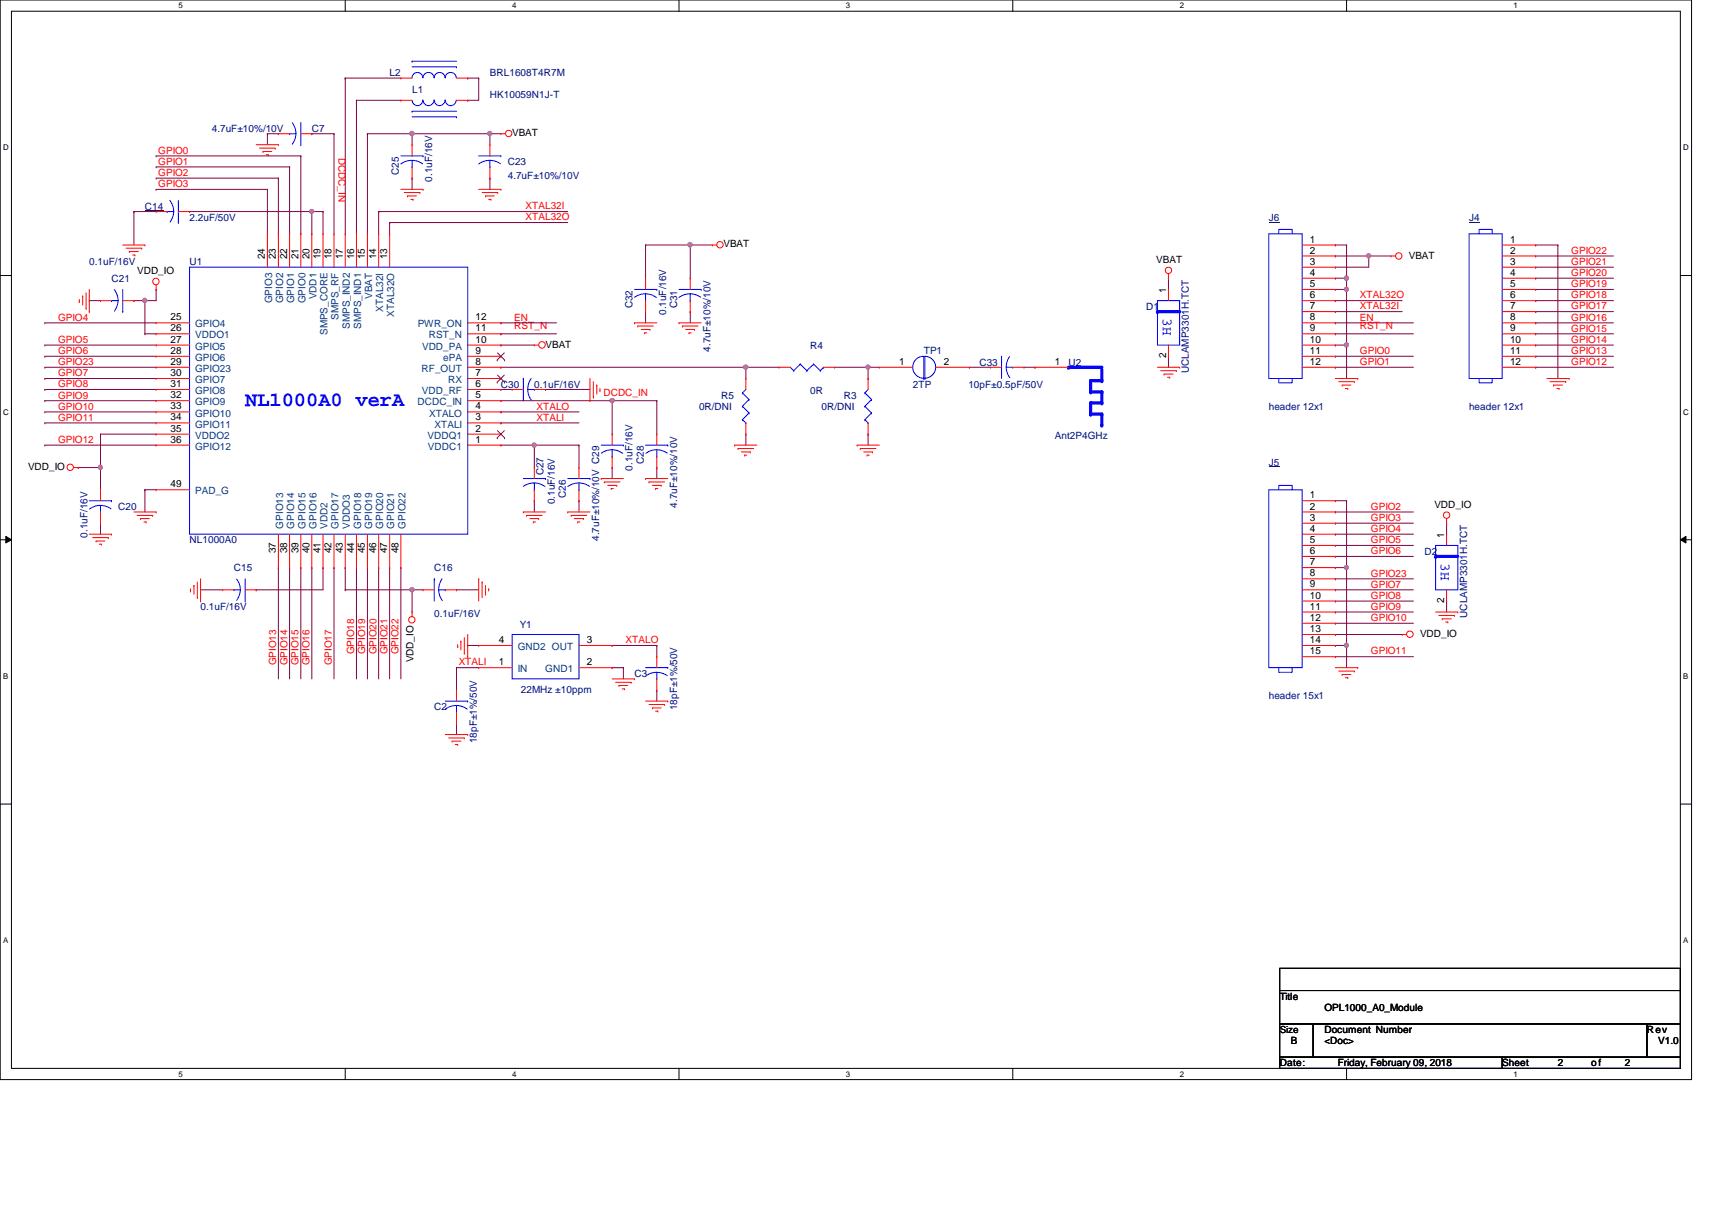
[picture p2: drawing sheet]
<svg xmlns="http://www.w3.org/2000/svg" width="297mm" height="210mm" viewBox="0 0 297 210" stroke-linecap="round" stroke-linejoin="round" font-family="sans-serif">
<path d="M0 0h293.5v187.3h-293.5zM2 1.9h289.5v183.4h-289.5z" fill="none" stroke="#000" stroke-width=".17"/>
<g fill="#fff">
<path d="M30.9 .2h.8v1.5h-.8z"/>
<path d="M30.9 185.5h.8v1.6h-.8z"/>
</g>
<path d="M59.9 0v1.9M59.9 185.3v2" fill="none" stroke="#000" stroke-width=".17"/>
<g fill="#fff">
<path d="M88.9 .2h.7v1.5h-.7z"/>
<path d="M88.9 185.5h.7v1.6h-.7z"/>
</g>
<path d="M117.8 0v1.9M117.8 185.3v2" fill="none" stroke="#000" stroke-width=".17"/>
<g fill="#fff">
<path d="M146.8 .2h.7v1.5h-.7z"/>
<path d="M146.8 185.5h.7v1.6h-.7z"/>
</g>
<path d="M175.7 0v1.9M175.7 185.3v2" fill="none" stroke="#000" stroke-width=".17"/>
<g fill="#fff">
<path d="M204.7 .2h.7v1.5h-.7z"/>
<path d="M204.7 185.5h.7v1.6h-.7z"/>
</g>
<path d="M233.6 0v1.9M233.6 185.3v2" fill="none" stroke="#000" stroke-width=".17"/>
<g fill="#fff">
<path d="M262.6 .2h.8v1.5h-.8z"/>
<path d="M262.6 185.5h.8v1.6h-.8z"/>
<path d="M.5 24.8h1v1.6h-1z"/>
<path d="M292.1 24.8h.9v1.6h-.9z"/>
<path d="M.5 70.7h1v1.5h-1z"/>
<path d="M292.1 70.7h.9v1.5h-.9z"/>
</g>
<path d="M0 47.8h2M291.5 47.8h2" fill="none" stroke="#000" stroke-width=".17"/>
<g fill="#fff">
<path d="M.5 116.5h.9v1.6h-.9z"/>
<path d="M292.1 116.5h.8v1.6h-.8z"/>
</g>
<path d="M0 93.6h2M1 93l1 .6-1 .6zM291.5 93.6l1-.6v1.2zM291.5 93.6h2" fill="none" stroke="#000" stroke-width=".17"/>
<path d="M1 93l1 .6-1 .6zM291.5 93.6l1-.6v1.2z" fill="#000"/>
<g fill="#fff">
<path d="M.5 162.4h.9v1.5h-.9z"/>
<path d="M292.1 162.4h.8v1.5h-.8z"/>
</g>
<path d="M0 139.5h2M291.5 139.5h2" fill="none" stroke="#000" stroke-width=".17"/>
<g fill="none" stroke="#800040" stroke-width=".17">
<path d="M23.2 36.7h.1M23.2 36.7h3.9M23.2 36.7v5.8M65.7 36.7h.1M65.7 36.7h32.8M67.6 38.6h.1M67.6 38.6h30.9M7.8 56h.1M7.8 59.9h.1M7.8 56h19.3M7.8 59.9h19.3M7.8 61.8h.1"/>
<path d="M7.8 63.7h.1M7.8 65.7h.1M7.8 67.6h.1M7.8 69.5h.1M7.8 71.5h.1M7.8 73.4h.1M7.8 77.2h.1M7.8 73.4h19.3M7.8 71.5h19.3M7.8 61.8h19.3M7.8 63.7h19.3M7.8 65.7h19.3"/>
<path d="M7.8 67.6h19.3M7.8 69.5h19.3M7.8 77.2h19.3M86.9 73.4h.1M86.9 71.5h.1M86.9 73.4h13.6M86.9 71.5h13.6M25.1 85h.1M25.1 85h2M25.1 85v3.8M48.3 98.5h.1M48.3 98.5v19.3"/>
<path d="M50.2 98.5h.1M50.2 98.5v19.3M52.2 98.5h.1M52.2 98.5v19.3M54.1 98.5h.1M54.1 98.5v19.3M56 98.5h.1M56 98.5v3.8h-11.6M58 98.5h.1M58 98.5v19.3M61.8 98.5h.1M61.8 98.5v19.3"/>
<path d="M63.8 98.5h.1M63.8 98.5v19.3M65.7 98.5h.1M65.7 98.5v19.3M67.6 98.5h.1M67.6 98.5v19.3M69.6 98.5h.1M69.6 98.5v19.3M34.8 102.3h.1M34.8 102.3h3.8M44.4 102.3h.1M59.9 102.3h.1"/>
<path d="M59.9 102.3h11.6M79.2 115.8h.1M79.2 115.8h3.9M79.2 115.8v3.9M81.1 112h.1M81.1 112h2M106.2 115.8h.1M106.2 112h.1M106.2 115.8h2M106.2 112h7.8M108.2 115.8h.1M108.2 115.8v2"/>
<path d="M114 119.7h.1M114 112h.1M114 112v1.9M114 119.7v1.9M79.2 125.5h.1M79.2 125.5v1.9"/>
</g>
<circle cx="71.5" cy="102.3" r=".37" fill="#f0f"/>
<circle cx="71.5" cy="102.3" r=".37" fill="none" stroke="#f0f" stroke-width=".17"/>
<path d="M32.9 36.7h.1M32.9 36.7h23.1M54.1 36.7h.1M54.1 36.7v3.9M56 36.7h.1M56 36.7v3.9M59.9 98.5h.1M59.9 98.5v3.8M79.2 102.3h.1M79.2 102.3h3.9" fill="none" stroke="#800040" stroke-width=".17"/>
<circle cx="54.1" cy="36.7" r=".37" fill="#f0f"/>
<circle cx="54.1" cy="36.7" r=".37" fill="none" stroke="#f0f" stroke-width=".17"/>
<g fill="none" stroke="#800040" stroke-width=".17">
<path d="M59.9 13.5h.1M59.9 13.5h9.7M59.9 13.5v27.1M61.8 17.4h.1M61.8 17.4h7.8M61.8 17.4v23.2M81.1 13.5h.1M81.1 17.4h.1M81.1 13.5h2M83.1 13.5h.1M83.1 13.5v3.9h-2M27.1 32.9h.1"/>
<path d="M27.1 30.9h.1M27.1 29h.1M27.1 27.1h.1M27.1 32.9h19.3M27.1 30.9h21.2M27.1 29h23.1M27.1 27.1h25.1M46.4 32.9h.1M46.4 23.2h.1M46.4 23.2v1.9M46.4 32.9v7.7M46.4 23.2h1.9"/>
<path d="M48.3 30.9h.1M48.3 30.9v9.7M50.2 29h.1M50.2 29v11.6M52.2 27.1h.1M52.2 27.1v13.5M54.1 23.2h.1M54.1 23.2h3.9M58 23.2h.1M58 23.2v17.4M63.8 23.2h.1M63.8 23.2h21.2"/>
<path d="M63.8 23.2v17.4M65.7 36.7h.1M65.7 36.7v3.9M67.6 38.6h.1M67.6 38.6v2M71.5 30.9h.1M71.5 23.2h.1M71.5 30.9v2M85 30.9h.1M85 23.2h.1M85 23.2v1.9M85 30.9v2"/>
<path d="M15.5 52.2h.1M15.5 52.2h1.9M23.2 52.2h.1M23.2 52.2h1.9M25.1 57.9h.1M25.1 52.2h.1M25.1 57.9h2M25.1 52.2v5.7M17.4 75.3h.1M17.4 75.3v5.8M17.4 75.3h9.7M17.4 90.8h.1"/>
<path d="M17.4 90.8v1.9"/>
</g>
<circle cx="85" cy="23.2" r=".38" fill="#f0f"/>
<circle cx="85" cy="23.2" r=".38" fill="none" stroke="#f0f" stroke-width=".17"/>
<circle cx="71.5" cy="23.2" r=".38" fill="#f0f"/>
<circle cx="71.5" cy="23.2" r=".38" fill="none" stroke="#f0f" stroke-width=".17"/>
<path d="M71.5 23.2h.1M71.5 23.2v1.9M85 23.2h.1M85 23.2h1.9M86.9 57.9h.1M86.9 56h.1M86.9 57.9h9.7M86.9 56h9.7M144.8 63.7h5.8M150.6 63.7h.1" fill="none" stroke="#800040" stroke-width=".17"/>
<circle cx="150.6" cy="63.7" r=".37" fill="#f0f"/>
<circle cx="150.6" cy="63.7" r=".37" fill="none" stroke="#f0f" stroke-width=".17"/>
<path d="M86.9 63.7h.1M86.9 63.7h48.3M129.4 75.3h.1M129.4 63.7h.1M129.4 63.7v2M129.4 75.3v1.9M150.6 75.3h.1M150.6 75.3v1.9" fill="none" stroke="#800040" stroke-width=".17"/>
<circle cx="129.4" cy="63.7" r=".37" fill="#f0f"/>
<circle cx="129.4" cy="63.7" r=".37" fill="none" stroke="#f0f" stroke-width=".17"/>
<path d="M86.9 77.2h.1M86.9 77.2h5.8M92.7 86.9h.1M92.7 86.9v1.9" fill="none" stroke="#800040" stroke-width=".17"/>
<circle cx="92.7" cy="77.2" r=".38" fill="#f0f"/>
<circle cx="92.7" cy="77.2" r=".38" fill="none" stroke="#f0f" stroke-width=".17"/>
<path d="M92.7 77.2h.1M92.7 77.2v3.9M92.7 77.2h7.8M100.5 77.2h.1M100.5 77.2v3.9M106.2 69.5h.1M106.2 69.5v5.8M100.5 86.9h.1M100.5 86.9v1.9M106.2 81.1h.1M106.2 81.1v1.9" fill="none" stroke="#800040" stroke-width=".17"/>
<circle cx="106.2" cy="69.5" r=".37" fill="#f0f"/>
<circle cx="106.2" cy="69.5" r=".37" fill="none" stroke="#f0f" stroke-width=".17"/>
<g fill="none" stroke="#800040" stroke-width=".17">
<path d="M112 54.1h.1M112 42.5h.1M112 42.5v5.8M112 54.1v1.9M112 42.5h11.6M119.8 42.5h.1M119.8 54.1h.1M119.8 42.5v5.8M119.8 54.1v1.9M86.9 69.5h.1M86.9 67.6h.1M86.9 69.5h27.1"/>
<path d="M86.9 67.6h2M94.7 67.6h.1M94.7 67.6h7.7M106.2 69.5h.1M114 69.5h.1M114 69.5v5.8M114 81.1h.1M114 81.1v1.9"/>
</g>
<circle cx="119.7" cy="42.5" r=".38" fill="#f0f"/>
<circle cx="119.7" cy="42.5" r=".38" fill="none" stroke="#f0f" stroke-width=".17"/>
<g fill="none" stroke="#800040" stroke-width=".17">
<path d="M86.9 59.9h.1M86.9 59.9h5.8M202.7 48.3h.1M202.7 48.3v1.9M202.7 61.8h.1M202.7 61.8v1.9M13.6 81.1h.1M13.6 81.1h3.8M251 90.8h.1M251 90.8v1.9M71.5 102.3h.1M71.5 102.3v3.9"/>
<path d="M71.5 102.3h1.9M251 104.3h.1M251 104.3v1.9"/>
</g>
<circle cx="17.4" cy="81.1" r=".38" fill="#f0f"/>
<circle cx="17.4" cy="81.1" r=".38" fill="none" stroke="#f0f" stroke-width=".17"/>
<path d="M25.1 52.2h.1M27.1 50.2h.1M27.1 50.2v2h-2M17.4 81.1h.1M17.4 81.1v3.9" fill="none" stroke="#800040" stroke-width=".17"/>
<circle cx="25.1" cy="52.1" r=".38" fill="#f0f"/>
<circle cx="25.1" cy="52.1" r=".38" fill="none" stroke="#f0f" stroke-width=".17"/>
<path d="M237.5 44.4h.1M237.5 44.4v2M231.7 90.8h.1M231.7 88.8h.1M231.7 92.7h.1M231.7 94.6h.1M231.7 96.5h.1M231.7 90.8h13.5M231.7 88.8h13.5M231.7 92.7h13.5M231.7 94.6h13.5M231.7 96.5h13.5" fill="none" stroke="#800040" stroke-width=".17"/>
<circle cx="237.5" cy="44.4" r=".37" fill="#f0f"/>
<circle cx="237.5" cy="44.4" r=".37" fill="none" stroke="#f0f" stroke-width=".17"/>
<g fill="none" stroke="#800040" stroke-width=".17">
<path d="M231.7 44.4h.1M231.7 46.4h.1M231.7 54.1h.1M231.7 52.2h.1M231.7 56h.1M231.7 57.9h.1M231.7 42.5h.1M231.7 48.3h.1M231.7 44.4h9.6M231.7 46.4h5.8M231.7 54.1h11.6M231.7 52.2h11.6"/>
<path d="M231.7 56h13.5M231.7 57.9h13.5M231.7 42.5h1.9M231.7 48.3h1.9M233.6 42.5h.1M233.6 48.3h.1M233.6 42.5v7.7M237.5 44.4h.1M231.7 61.8h.1M231.7 63.7h.1M231.7 61.8h13.5M231.7 63.7h13.5"/>
</g>
<circle cx="233.6" cy="50.2" r=".37" fill="#f0f"/>
<circle cx="233.6" cy="50.2" r=".37" fill="none" stroke="#f0f" stroke-width=".17"/>
<circle cx="233.6" cy="48.3" r=".38" fill="#f0f"/>
<circle cx="233.6" cy="48.3" r=".38" fill="none" stroke="#f0f" stroke-width=".17"/>
<path d="M231.7 50.2h.1M231.7 59.9h.1M231.7 50.2h1.9M231.7 59.9h1.9M233.6 50.2h.1M233.6 59.9h.1M233.6 50.2v15.5" fill="none" stroke="#800040" stroke-width=".17"/>
<circle cx="233.6" cy="59.8" r=".37" fill="#f0f"/>
<circle cx="233.6" cy="59.8" r=".37" fill="none" stroke="#f0f" stroke-width=".17"/>
<g fill="none" stroke="#800040" stroke-width=".17">
<path d="M266.4 59.9h.1M266.4 57.9h.1M266.4 56h.1M266.4 54.1h.1M266.4 44.4h.1M266.4 46.4h.1M266.4 48.3h.1M266.4 50.2h.1M266.4 52.2h.1M266.4 42.5h.1M266.4 59.9h13.5M266.4 57.9h13.5"/>
<path d="M266.4 56h13.5M266.4 54.1h13.5M266.4 44.4h13.5M266.4 46.4h13.5M266.4 48.3h13.5M266.4 50.2h13.5M266.4 52.2h13.5M266.4 42.5h3.9M270.3 42.5h.1M270.3 42.5v23.2M266.4 63.7h.1M266.4 61.8h.1"/>
<path d="M266.4 63.7h13.5M266.4 61.8h13.5M233.6 86.9h.1M233.6 86.9v11.6M231.7 104.3h.1M231.7 106.2h.1M231.7 108.1h.1M231.7 100.4h.1M231.7 102.3h.1M231.7 104.3h13.5M231.7 106.2h13.5M231.7 108.1h13.5"/>
<path d="M231.7 100.4h13.5M231.7 102.3h13.5"/>
</g>
<circle cx="233.6" cy="98.4" r=".37" fill="#f0f"/>
<circle cx="233.6" cy="98.4" r=".37" fill="none" stroke="#f0f" stroke-width=".17"/>
<path d="M231.7 86.9h.1M231.7 98.5h.1M231.7 86.9h1.9M231.7 98.5h1.9M233.6 98.5h.1M233.6 98.5v13.5h-1.9M231.7 112h.1" fill="none" stroke="#800040" stroke-width=".17"/>
<circle cx="233.6" cy="111.9" r=".37" fill="#f0f"/>
<circle cx="233.6" cy="111.9" r=".37" fill="none" stroke="#f0f" stroke-width=".17"/>
<g fill="none" stroke="#800040" stroke-width=".17">
<path d="M150.6 63.7h.1M150.6 65.7h.1M150.6 63.7h2M150.6 63.7v2M168.2 63.7h.1M168.2 63.7h3.7M177.7 63.7h1.9M179.6 63.7h.1M231.7 113.9h.1M231.7 110.1h.1M231.7 113.9h13.5M231.7 110.1h11.6"/>
<path d="M233.6 112h.1M233.6 112v3.8"/>
</g>
<g fill="none" stroke="#f00" stroke-width=".17">
<path d="M44.4 25.1h3.9M45 25.7h2.7M45.6 26.3h.1M45.6 26.3h1.6M46.2 26.8h.4M46.6 26.8h.1M47.7 25.7h.1M48.3 25.1h.1M69.6 32.9h3.8M70.1 33.4h2.8M70.7 34h.1M70.7 34h1.6"/>
<path d="M71.3 34.6h.4M71.7 34.6h.1M72.9 33.4h.1M73.4 32.9h.1M83.1 32.9h3.8M83.6 33.4h2.8M84.2 34h.1M84.2 34h1.6M84.8 34.6h.4M85.2 34.6h.1M86.4 33.4h.1M86.9 32.9h.1"/>
<path d="M86.9 23.2h.1M86.9 23.2h.8M13.8 52.3h.1M13.8 51.9v.4M14.3 51.4h.1M14.3 51.4v1.5M14.9 53.5h.1M14.9 50.8v2.7M15.5 54.1h.1M15.5 50.2v3.9M21.3 42.5h3.8M21.9 43.1h2.7"/>
<path d="M22.4 43.6h.1M22.4 43.6h1.6M23 44.2h.4M23.4 44.2h.1M24.6 43.1h.1M25.1 42.5h.1M27.1 50.2h.1M27.1 49.4v.8M92.7 59.9h.1M92.7 59.9h.8M110.1 56h.1M110.1 56h3.9"/>
<path d="M110.7 56.6h.1M110.7 56.6h2.7M111.2 57.1h1.6M111.8 57.7h.1M111.8 57.7h.4M112 48.3h.1M112 54.1h.1M112 48.3v1.9M112 52.2v1.9M112.8 57.1h.1M117.8 56h.1M117.8 56h3.9"/>
<path d="M118.4 56.6h.1M118.4 56.6h2.7M119 57.1h1.5M119.5 57.7h.1M119.5 57.7h.4M120.5 57.1h.1M123.6 42.5h.1M123.6 42.5h.8M202.7 48.3h.1M202.7 47.5v.8M241.3 44.4h.1M241.3 44.4h.8"/>
<path d="M102.4 69.5h.1M102.4 65.7v3.8M103 68.9h.1M103 66.2v2.7M103.5 66.8h.1M103.5 66.8v1.6M104.1 67.8h.1M104.1 67.4v.4M106.2 75.3h.1M106.2 75.3v1.9M106.2 79.2v1.9M114 75.3h.1"/>
<path d="M114 75.3v1.9M114 79.2v1.9M127.5 77.2h.1M127.5 77.2h3.8M128.1 77.8h.1M128.1 77.8h2.7M128.6 78.4h1.6M129.2 79h.1M129.2 79h.4M130.2 78.4h.1M148.7 77.2h.1M148.7 77.2h3.9"/>
<path d="M149.3 77.8h.1M149.3 77.8h2.7M149.9 78.4h1.5M150.4 79h.1M150.4 79h.4M151.4 78.4h.1M200.8 63.7h3.9M201.4 64.3h2.7M202 64.9h.1M202 64.9h1.5M202.6 65.4h.3M202.9 65.4h.1"/>
<path d="M204.1 64.3h.1M204.7 63.7h.1M231.7 65.7h3.9M232.3 66.2h2.7M232.9 66.8h.1M232.9 66.8h1.5M233.4 67.4h.4M233.8 67.4h.1M235 66.2h.1M235.6 65.7h.1M268.4 65.7h3.8M268.9 66.2h2.7"/>
<path d="M269.5 66.8h.1M269.5 66.8h1.6M270.1 67.4h.4M270.5 67.4h.1M271.6 66.2h.1M272.2 65.7h.1M12.8 81.1h.8M13.6 81.1h.1M15.5 92.7h3.8M16.1 93.3h2.7M16.7 93.9h.1M16.7 93.9h1.5"/>
<path d="M17.2 94.4h.4M17.6 94.4h.1M18.8 93.3h.1M19.3 92.7h.1M23.2 88.8h3.9M23.8 89.4h2.7M24.4 90h.1M24.4 90h1.5M25 90.6h.4M25.4 90.6h.1M26.5 89.4h.1M27.1 88.8h.1"/>
<path d="M90.8 88.8h.1M90.8 88.8h3.9M91.4 89.4h.1M91.4 89.4h2.7M91.9 90h1.6M92.5 90.6h.1M92.5 90.6h.4M93.5 90h.1M98.5 88.8h.1M98.5 88.8h3.9M99.1 89.4h.1M99.1 89.4h2.7"/>
<path d="M99.6 90h1.6M100.2 90.6h.1M100.2 90.6h.4M101.2 90h.1M104.3 83h.1M104.3 83h3.9M104.9 83.6h.1M104.9 83.6h2.7M105.4 84.2h1.6M106 84.8h.1M106 84.8h.4M106.2 81.1h.1"/>
<path d="M107 84.2h.1M112 83h.1M112 83h3.9M112.6 83.6h.1M112.6 83.6h2.7M113.2 84.2h1.5M113.7 84.8h.1M113.7 84.8h.4M114 81.1h.1M114.7 84.2h.1M251 90.8h.1M251 90v.8"/>
<path d="M33.1 102.5h.1M33.1 102.2v.3M33.7 101.6h.1M33.7 101.6v1.5M34.2 103.7h.1M34.2 101v2.7M34.8 104.3h.1M34.8 100.4v3.9M71.5 106.2h.1M71.5 106.2v.8M79.4 112.2h.1M79.4 111.8v.4"/>
<path d="M80 111.2h.1M80 111.2v1.5M80.6 113.3h.1M80.6 110.6v2.7M81.1 113.9h.1M81.1 110.1v3.8M83.1 100.4h.1M83.1 100.4v3.9M83.6 101h.1M83.6 101v2.7M84.2 103.1h.1M84.2 101.6v1.5"/>
<path d="M84.8 102.2h.1M84.8 102.2v.3M106.2 117.8h3.9M106.8 118.4h2.7M107.4 118.9h.1M107.4 118.9h1.5M107.9 119.5h.5M108.4 119.5h.1M109.5 118.4h.1M110.1 117.8h.1M114 113.9h.1M114 119.7h.1"/>
<path d="M114 113.9v1.9M114 117.8v1.9M231.7 115.8h3.9M232.3 116.4h2.7M232.9 117h.1M232.9 117h1.5M233.4 117.6h.4M233.8 117.6h.1M235 116.4h.1M235.6 115.8h.1M243.3 110.1h.1M243.3 110.1h.7"/>
<path d="M249.1 106.2h3.8M249.6 106.8h2.7M250.2 107.4h.1M250.2 107.4h1.6M250.8 107.9h.4M251.2 107.9h.1M252.3 106.8h.1M252.9 106.2h.1M77.3 127.4h3.8M77.8 128h2.8M78.4 128.6h.1M78.4 128.6h1.6"/>
<path d="M79 129.2h.4M79.4 129.2h.1M80.6 128h.1M81.1 127.4h.1M112 121.6h3.9M112.6 122.2h2.7M113.2 122.8h.1M113.2 122.8h1.5M113.7 123.4h.4M114.1 123.4h.1M115.3 122.2h.1M115.9 121.6h.1"/>
<circle cx="88.3" cy="23.2" r=".56"/>
<circle cx="27" cy="48.8" r=".56"/>
<circle cx="94" cy="59.8" r=".57"/>
<circle cx="124.9" cy="42.5" r=".56"/>
<circle cx="202.7" cy="46.9" r=".56"/>
<circle cx="242.7" cy="44.4" r=".56"/>
<circle cx="12.2" cy="81.1" r=".56"/>
<circle cx="251" cy="89.4" r=".56"/>
<circle cx="71.4" cy="107.5" r=".56"/>
<circle cx="244.6" cy="110" r=".56"/>
</g>
<path d="M222 168h69.5v3.8h-69.5zM222 171.8h69.5v5.8h-69.5zM222 177.6h5.8v5.8h-5.8zM227.8 177.6h57.9v5.8h-57.9zM285.7 177.6h5.8v5.8h-5.8zM222 183.4h38.6v1.9h-38.6zM260.6 183.4h30.9v1.9h-30.9z" fill="none" stroke="#000" stroke-width=".17"/>
<g fill="none" stroke="#00f" stroke-width=".17">
<path d="M110.1 51.6a3.2 3.2 0 0 1 3.8 0M110.1 50.2h3.9M112 52.2h.1M112 51v1.2M114 50.2h.1M200.8 52.2h3.9v7.7h-3.9zM104.3 77.2h3.9M104.3 78.6a3.1 3.1 0 0 1 3.7 .1M106.2 79.2h.1M106.2 78v1.2M108.2 77.2h.1M112 77.2h3.9"/>
<path d="M114 79.2h.1M114 78v1.2M115.8 78.6a3.1 3.1 0 0 0-3.7 .1M115.9 77.2h.1M112 115.8h3.9M114 117.8h.1M114 116.6v1.2M115.8 117.2a3.1 3.1 0 0 0-3.7 .1M115.9 115.8h.1"/>
</g>
<path d="M200.8 54.1h3.9" fill="none" stroke="#00f" stroke-width=".55"/>
<circle cx="200.8" cy="54.1" r=".28" fill="#00f"/>
<g fill="none" stroke="#f00" stroke-width=".17">
<path d="M69.6 17.4h.1M69.6 13.5h.1M69.6 17.4h1.9M69.6 13.5h1.9M79.2 17.4h1.9M79.2 13.5h1.9M81.1 17.4h.1M81.1 13.5h.1M27.1 36.7h.1M27.1 36.7h1.9M30.9 36.7h2M32.9 36.7h.1"/>
<path d="M48.3 23.2h.1M48.3 23.2h1.9M52.2 23.2h1.9M54.1 23.2h.1M71.5 25.1h.1M71.5 30.9h.1M71.5 25.1v2M71.5 29v1.9M85 25.1h.1M85 30.9h.1M85 25.1v2M85 29v1.9"/>
<path d="M17.4 52.2h.1M17.4 52.2h1.9M21.3 52.2h1.9M23.2 52.2h.1M119.8 48.3h.1M119.8 54.1h.1M119.8 48.3v1.9M119.8 52.2v1.9M202.7 50.2h.1M202.7 50.2v2M202.7 59.9v1.9M88.9 67.6h.1"/>
<path d="M88.9 67.6h1.9M92.7 67.6h2M94.7 67.6h.1M129.4 65.7h.1M129.4 75.3h.1M129.4 65.7v1.9M129.4 73.4v1.9M135.2 63.7h.1M135.2 63.7h1.9M142.9 63.7h1.9M144.8 63.7h.1M171.9 63.7h.1"/>
<path d="M171.9 63.7h1.9M175.7 63.7h2M177.7 63.7h.1M202.7 61.8h.1M92.7 81.1h.1M92.7 86.9h.1M92.7 81.1v1.9M92.7 85v1.9M100.5 81.1h.1M100.5 86.9h.1M100.5 81.1v1.9M100.5 85v1.9"/>
<path d="M38.6 102.3h.1M38.6 102.3h2M42.5 102.3h1.9M44.4 102.3h.1M73.4 102.3h.1M73.4 102.3h1.9M77.3 102.3h1.9M79.2 102.3h.1M79.2 119.7h.1M79.2 119.7v1.9M83.1 115.8h.1M83.1 112h.1"/>
<path d="M83.1 115.8h5.8M83.1 112h5.8M100.5 115.8h5.7M100.5 112h5.7M106.2 115.8h.1M106.2 112h.1M79.2 125.5h.1M79.2 123.6v1.9"/>
</g>
<g fill="none" stroke="#00f" stroke-width=".17">
<path d="M71.5 17.4a.93 .93 0 0 0 .9 .9 .93 .93 0 0 0 1-.9M71.5 19.3h.1M71.5 13.5a.93 .93 0 0 1 .9-.9 .93 .93 0 0 1 1 .9M71.5 10.6h.1M71.5 19.3h7.7M71.5 10.6h7.7M71.5 11.6h7.7M73.4 17.4a.95 .95 0 0 0 1 .9 .95 .95 0 0 0 .9-.9M73.4 13.5a.95 .95 0 0 1 1-.9 .95 .95 0 0 1 .9 .9M75.3 17.4a.93 .93 0 0 0 1 .9 .93 .93 0 0 0 .9-.9M75.3 13.5a.93 .93 0 0 1 1-.9 .93 .93 0 0 1 .9 .9M77.3 17.4a.95 .95 0 0 0 .9 .9 .95 .95 0 0 0 1-.9"/>
<path d="M77.3 13.5a.95 .95 0 0 1 .9-.9 .95 .95 0 0 1 1 .9M79.2 11.6h.1M29 36.7h.1M29 36.7h1.2M29.5 34.8a3 3 0 0 1 0 3.7M30.9 38.6h.1M30.9 34.8v3.8M50.2 23.2h.1M50.2 23.2h1.2M50.7 21.3a3 3 0 0 1 0 3.7M52.2 25.1h.1M52.2 21.3v3.8"/>
<path d="M69.6 27.1h3.8M71.5 29h.1M71.5 20.3h7.7M71.5 27.8v1.2M73.3 28.4a3.2 3.2 0 0 0-3.7 0M73.4 27.1h.1M79.2 20.3h.1M83.1 27.1h3.8M85 29h.1M85 27.8v1.2M86.8 28.4a3.2 3.2 0 0 0-3.7 0M86.9 27.1h.1"/>
<path d="M19.3 52.2h.1M19.3 52.2h1.2M19.8 50.2a3 3 0 0 1 .1 3.8M21.3 54.1h.1M21.3 50.2v3.9M117.8 50.2h3.9M119.8 52.2h.1M119.8 51v1.2M121.6 51.6a3.2 3.2 0 0 0-3.8 0M121.7 50.2h.1M90.8 65.7h.1M90.8 65.7v3.8"/>
<path d="M91.6 67.6h1.1M92.2 65.7a3.2 3.2 0 0 0 0 3.7M92.7 67.6h.1M128.8 68.2h.1M128.8 70.5h.1M128.8 72.8h.1M128.8 68.2l1.2 1.1M128.8 70.5l1.2 1.1M128.8 72.8l.6 .6M129.4 73.4h.1M129.4 67.6l-.6 .6M130 69.3h.1"/>
<path d="M130 71.6h.1M130 69.3l-1.2 1.2M130 71.6l-1.2 1.2M137.1 63.7l.6 .6M137.7 64.3h.1M138.8 63.2h.1M138.8 63.2l-1.1 1.1M138.8 63.2l1.2 1.1M140 64.3h.1M141.2 63.2h.1M141.2 63.2l-1.2 1.1M141.2 63.2l1.1 1.1"/>
<path d="M142.3 64.3h.1M142.9 63.7h.1M142.9 63.7l-.6 .6M173.8 61.8h.1M173.8 61.8v3.9M174.6 63.7h1.1M175.2 61.8a3.1 3.1 0 0 0 0 3.7M175.7 63.7h.1M90.8 84.4a3.2 3.2 0 0 1 3.8 0M90.8 83h3.9M92.7 85h.1M92.7 83.8v1.2"/>
<path d="M94.7 83h.1M98.5 83h3.9M100.5 85h.1M100.5 83.8v1.2M102.3 84.4a3.2 3.2 0 0 0-3.8 0M102.4 83h.1M40.6 102.3h.1M40.6 102.3h1.1M41.1 100.5a2.99 2.99 0 0 1 0 3.6M42.5 104.3h.1M42.5 100.4v3.9M75.3 100.4h.1"/>
<path d="M75.3 100.4v3.9M76.1 102.3h1.2M76.7 100.4a3.2 3.2 0 0 0 0 3.8M77.3 102.3h.1M88.9 110.1h11.6v7.7h-11.6zM77.3 123a3.2 3.2 0 0 1 3.8 0M77.3 121.6h3.8M79.2 123.6h.1M79.2 122.4v1.2M81.1 121.6h.1"/>
</g>
<path d="M25.1 36.6h3.3" fill="none" stroke="#000080" stroke-width=".17"/>
<path d="M191.2 64.1v1.9" fill="none" stroke="#00f" stroke-width=".55"/>
<circle cx="191.2" cy="66" r=".28" fill="#00f"/>
<path d="M189.2 66h2" fill="none" stroke="#00f" stroke-width=".55"/>
<circle cx="189.2" cy="66" r=".28" fill="#00f"/>
<path d="M189.2 66v2" fill="none" stroke="#00f" stroke-width=".55"/>
<circle cx="189.2" cy="68" r=".28" fill="#00f"/>
<path d="M189.2 68h2" fill="none" stroke="#00f" stroke-width=".55"/>
<circle cx="191.2" cy="68" r=".28" fill="#00f"/>
<path d="M191.2 68v1.9" fill="none" stroke="#00f" stroke-width=".55"/>
<circle cx="191.2" cy="69.9" r=".28" fill="#00f"/>
<path d="M189.2 69.9h2" fill="none" stroke="#00f" stroke-width=".55"/>
<circle cx="189.2" cy="69.9" r=".28" fill="#00f"/>
<path d="M189.2 69.9v1.9" fill="none" stroke="#00f" stroke-width=".55"/>
<circle cx="189.2" cy="71.8" r=".28" fill="#00f"/>
<path d="M189.2 71.8h2" fill="none" stroke="#00f" stroke-width=".55"/>
<circle cx="191.2" cy="71.8" r=".28" fill="#00f"/>
<path d="M191.2 71.8v1.9" fill="none" stroke="#00f" stroke-width=".55"/>
<circle cx="191.2" cy="73.7" r=".28" fill="#00f"/>
<path d="M185.4 63.7h5.8" fill="none" stroke="#00f" stroke-width=".55"/>
<circle cx="185.4" cy="63.7" r=".28" fill="#00f"/>
<path d="M179.6 63.7h.1M179.6 63.7h5.8" fill="none" stroke="#f00" stroke-width=".17"/>
<path d="M220.1 40.6h5.8v25.1h-5.8zM221.9 40.6v-.8h2.3v.8M221.9 65.7v.7h2.3v-.7" fill="none" stroke="#00f" stroke-width=".17"/>
<path d="M220.1 38.5h1.9v.1h-1.9z" fill="#000080"/>
<g fill="none" stroke="#f00" stroke-width=".17">
<path d="M225.9 42.5h5.8M225.9 44.4h5.8M225.9 46.4h5.8M225.9 48.3h5.8M225.9 50.2h5.8M225.9 52.2h5.8M225.9 54.1h5.8M225.9 56h5.8M225.9 57.9h5.8M225.9 59.9h5.8M231.7 42.5h.1M231.7 44.4h.1"/>
<path d="M231.7 46.4h.1M231.7 48.3h.1M231.7 50.2h.1M231.7 52.2h.1M231.7 54.1h.1M231.7 56h.1M231.7 57.9h.1M231.7 59.9h.1M225.9 61.8h5.8M225.9 63.7h5.8M231.7 61.8h.1M231.7 63.7h.1"/>
</g>
<path d="M220.1 85h5.8v30.8h-5.8zM221.9 85v-.8h2.3v.8M221.9 115.8v.8h2.3v-.8" fill="none" stroke="#00f" stroke-width=".17"/>
<path d="M220.1 80.9h1.9v.2h-1.9z" fill="#000080"/>
<g fill="none" stroke="#f00" stroke-width=".17">
<path d="M152.6 63.7h.1M152.6 63.7h5.8M162.4 63.7h5.8M168.2 63.7h.1M225.9 86.9h5.8M225.9 88.8h5.8M225.9 90.8h5.8M225.9 92.7h5.8M225.9 94.6h5.8M225.9 96.5h5.8M225.9 98.5h5.8M231.7 86.9h.1"/>
<path d="M231.7 88.8h.1M231.7 90.8h.1M231.7 92.7h.1M231.7 94.6h.1M231.7 96.5h.1M231.7 98.5h.1M225.9 100.4h5.8M225.9 102.3h5.8M225.9 104.3h5.8M225.9 106.2h5.8M225.9 108.1h5.8M225.9 110.1h5.8"/>
<path d="M225.9 112h5.8M225.9 113.9h5.8M231.7 100.4h.1M231.7 102.3h.1M231.7 104.3h.1M231.7 106.2h.1M231.7 108.1h.1M231.7 110.1h.1M231.7 112h.1M231.7 113.9h.1"/>
</g>
<path d="M254.9 40.6h5.7v25.1h-5.7zM256.6 40.6v-.8h2.3v.8M160.2 61.8a1.91 1.91 0 0 0-1.8 1.9 1.91 1.91 0 0 0 1.8 1.9M160.3 65.7h.1M160.3 61.8v3.9M160.4 61.8a1.9 1.9 0 0 1 1.9 1.9 1.9 1.9 0 0 1-1.9 1.9M160.5 65.7h.1M160.5 61.8v3.9M256.6 65.7v.7h2.3v-.7" fill="none" stroke="#00f" stroke-width=".17"/>
<path d="M254.9 38.5h1.8v.1h-1.8z" fill="#000080"/>
<g fill="none" stroke="#f00" stroke-width=".17">
<path d="M260.6 42.5h5.8M260.6 44.4h5.8M260.6 46.4h5.8M260.6 48.3h5.8M260.6 50.2h5.8M260.6 52.2h5.8M260.6 54.1h5.8M260.6 56h5.8M260.6 57.9h5.8M260.6 59.9h5.8M266.4 42.5h.1M266.4 44.4h.1"/>
<path d="M266.4 46.4h.1M266.4 48.3h.1M266.4 50.2h.1M266.4 52.2h.1M266.4 54.1h.1M266.4 56h.1M266.4 57.9h.1M266.4 59.9h.1M260.6 61.8h5.8M260.6 63.7h5.8M266.4 61.8h.1M266.4 63.7h.1"/>
</g>
<path d="M249.1 94.6h3.8v7.7h-3.8z" fill="none" stroke="#00f" stroke-width=".17"/>
<path d="M249.1 96.5h3.8" fill="none" stroke="#00f" stroke-width=".55"/>
<circle cx="249.1" cy="96.5" r=".28" fill="#00f"/>
<g fill="none" stroke="#f00" stroke-width=".17">
<path d="M27.1 56h.1M27.1 57.9h.1M27.1 59.9h.1M27.1 59.9h5.8M27.1 57.9h5.8M27.1 56h5.8M46.4 40.6h.1M46.4 40.6v5.8M48.3 40.6h.1M48.3 40.6v5.8M50.2 40.6h.1M50.2 40.6v5.8"/>
<path d="M52.2 40.6h.1M52.2 40.6v5.8M54.1 40.6h.1M54.1 40.6v5.8M56 40.6h.1M56 40.6v5.8M58 40.6h.1M58 40.6v5.8M59.9 40.6h.1M59.9 40.6v5.8M61.8 40.6h.1M61.8 40.6v5.8"/>
<path d="M63.8 40.6h.1M63.8 40.6v5.8M65.7 40.6h.1M65.7 40.6v5.8M67.6 40.6h.1M67.6 40.6v5.8M81.1 59.9h5.8M81.1 57.9h5.8M81.1 56h5.8M86.9 59.9h.1M86.9 57.9h.1M86.9 56h.1"/>
<path d="M27.1 61.8h.1M27.1 65.7h.1M27.1 67.6h.1M27.1 69.5h.1M27.1 71.5h.1M27.1 73.4h.1M27.1 77.2h.1M27.1 75.3h.1M27.1 63.7h.1M27.1 77.2h5.8M27.1 75.3h5.8M27.1 73.4h5.8"/>
<path d="M27.1 71.5h5.8M27.1 69.5h5.8M27.1 67.6h5.8M27.1 65.7h5.8M27.1 63.7h5.8M27.1 61.8h5.8M81.1 77.2h5.8M81.1 75.3h5.8M81.1 73.4h5.8M81.1 71.5h5.8M81.1 69.5h5.8M81.1 67.6h5.8"/>
<path d="M81.1 65.7h5.8M81.1 63.7h5.8M81.1 61.8h5.8M86.9 77.2h.1M86.9 75.3h.1M86.9 73.4h.1M86.9 71.5h.1M86.9 69.5h.1M86.9 67.6h.1M86.9 65.7h.1M86.9 63.7h.1M86.9 61.8h.1"/>
<path d="M150.6 65.7h.1M150.6 75.3h.1M150.6 65.7v1.9M150.6 73.4v1.9M17.4 85h.1M17.4 90.8h.1M17.4 85v1.9M17.4 88.8v2M27.1 85h.1M27.1 85h5.8M48.3 98.5h.1M48.3 92.7v5.8"/>
<path d="M50.2 98.5h.1M50.2 92.7v5.8M52.2 98.5h.1M52.2 92.7v5.8M54.1 98.5h.1M54.1 92.7v5.8M56 98.5h.1M56 92.7v5.8M58 98.5h.1M58 92.7v5.8M59.9 98.5h.1M59.9 92.7v5.8"/>
<path d="M61.8 98.5h.1M61.8 92.7v5.8M63.8 98.5h.1M63.8 92.7v5.8M65.7 98.5h.1M65.7 92.7v5.8M67.6 98.5h.1M67.6 92.7v5.8M69.6 98.5h.1M69.6 92.7v5.8M251 92.7h.1M251 92.7v1.9"/>
<path d="M251 104.3h.1M251 102.3v2"/>
</g>
<g fill="none" stroke="#00f" stroke-width=".17">
<path d="M32.9 46.4h48.2v46.3h-48.2zM150.1 68.2h.1M150.1 70.5h.1M150.1 72.8h.1M150.1 68.2l1.1 1.1M150.1 70.5l1.1 1.1M150.1 72.8l.5 .6M150.6 73.4h.1M150.6 67.6l-.5 .6M151.2 69.3h.1M151.2 71.6h.1M151.2 69.3l-1.1 1.2"/>
<path d="M151.2 71.6l-1.1 1.2M15.5 86.9h3.8M17.4 88.8h.1M17.4 87.7v1.1M19.3 88.3a3.1 3.1 0 0 0-3.8 0M19.3 86.9h.1"/>
</g>
<path d="M86.3 75.9h.1M86.3 66.3h.1M86.3 62.4h.1M86.3 74.7l1.2 1.2M86.3 65.1l1.2 1.2M86.3 61.2l1.2 1.2M87.5 74.7l-1.2 1.2M87.5 65.1l-1.2 1.2M87.5 61.2l-1.2 1.2M87.5 75.9h.1M87.5 66.3h.1M87.5 62.4h.1" fill="none" stroke="#804000" stroke-width=".17"/>
<circle cx="71.5" cy="102.3" r=".37" fill="#f0f"/>
<circle cx="71.5" cy="102.3" r=".37" fill="none" stroke="#f0f" stroke-width=".17"/>
<circle cx="54.1" cy="36.7" r=".37" fill="#f0f"/>
<circle cx="54.1" cy="36.7" r=".37" fill="none" stroke="#f0f" stroke-width=".17"/>
<circle cx="85" cy="23.2" r=".38" fill="#f0f"/>
<circle cx="85" cy="23.2" r=".38" fill="none" stroke="#f0f" stroke-width=".17"/>
<circle cx="71.5" cy="23.2" r=".38" fill="#f0f"/>
<circle cx="71.5" cy="23.2" r=".38" fill="none" stroke="#f0f" stroke-width=".17"/>
<circle cx="150.6" cy="63.7" r=".37" fill="#f0f"/>
<circle cx="150.6" cy="63.7" r=".37" fill="none" stroke="#f0f" stroke-width=".17"/>
<circle cx="129.4" cy="63.7" r=".37" fill="#f0f"/>
<circle cx="129.4" cy="63.7" r=".37" fill="none" stroke="#f0f" stroke-width=".17"/>
<circle cx="92.7" cy="77.2" r=".38" fill="#f0f"/>
<circle cx="92.7" cy="77.2" r=".38" fill="none" stroke="#f0f" stroke-width=".17"/>
<circle cx="106.2" cy="69.5" r=".37" fill="#f0f"/>
<circle cx="106.2" cy="69.5" r=".37" fill="none" stroke="#f0f" stroke-width=".17"/>
<circle cx="119.7" cy="42.5" r=".38" fill="#f0f"/>
<circle cx="119.7" cy="42.5" r=".38" fill="none" stroke="#f0f" stroke-width=".17"/>
<circle cx="17.4" cy="81.1" r=".38" fill="#f0f"/>
<circle cx="17.4" cy="81.1" r=".38" fill="none" stroke="#f0f" stroke-width=".17"/>
<circle cx="25.1" cy="52.1" r=".38" fill="#f0f"/>
<circle cx="25.1" cy="52.1" r=".38" fill="none" stroke="#f0f" stroke-width=".17"/>
<circle cx="237.5" cy="44.4" r=".37" fill="#f0f"/>
<circle cx="237.5" cy="44.4" r=".37" fill="none" stroke="#f0f" stroke-width=".17"/>
<circle cx="233.6" cy="50.2" r=".37" fill="#f0f"/>
<circle cx="233.6" cy="50.2" r=".37" fill="none" stroke="#f0f" stroke-width=".17"/>
<circle cx="233.6" cy="48.3" r=".38" fill="#f0f"/>
<circle cx="233.6" cy="48.3" r=".38" fill="none" stroke="#f0f" stroke-width=".17"/>
<circle cx="233.6" cy="59.8" r=".37" fill="#f0f"/>
<circle cx="233.6" cy="59.8" r=".37" fill="none" stroke="#f0f" stroke-width=".17"/>
<circle cx="233.6" cy="98.4" r=".37" fill="#f0f"/>
<circle cx="233.6" cy="98.4" r=".37" fill="none" stroke="#f0f" stroke-width=".17"/>
<circle cx="233.6" cy="111.9" r=".37" fill="#f0f"/>
<circle cx="233.6" cy="111.9" r=".37" fill="none" stroke="#f0f" stroke-width=".17"/>
<text font-size="3.6" fill="#00f" x="42.5" y="70.5">NL1000A0 verA</text>
<g font-size="2.5" fill="#00f">
<text x="201.8" y="55.2" transform="rotate(90 201.8 55.2)">3H</text>
<text x="250" y="97.7" transform="rotate(90 250 97.7)">3H</text>
</g>
<g font-size="1.7" fill="#000080">
<text x="67.6" y="13.2">L2</text>
<text x="71.5" y="16.1">L1</text>
<text x="85" y="17.1">HK10059N1J-T</text>
<text x="85" y="13.2">BRL1608T4R7M</text>
<text x="36.7" y="22.9">4.7uF±10%/10V</text>
<text x="54.1" y="22.9">C7</text>
<text x="88.1" y="28.7">C23</text>
<text x="69.2" y="30.3" transform="rotate(-90 69.2 30.3)">C25</text>
<text x="75" y="31.5" transform="rotate(-90 75 31.5)">0.1uF/16V</text>
<text x="88.1" y="31">4.7uF±10%/10V</text>
<text x="25.1" y="36.4">C14</text>
<text x="32.9" y="38.3">2.2uF/50V</text>
<text x="220.1" y="38.3">J6</text>
<text x="254.9" y="38.3">J4</text>
<text x="15.5" y="46">0.1uF/16V</text>
<text x="32.9" y="46">U1</text>
<text x="19.3" y="48.9">C21</text>
<text x="109.8" y="53.5" transform="rotate(-90 109.8 53.5)">C32</text>
<text x="117.5" y="53.5" transform="rotate(-90 117.5 53.5)">C31</text>
<text x="198.9" y="53.8">D1</text>
<text x="115.6" y="54.7" transform="rotate(-90 115.6 54.7)">0.1uF/16V</text>
<text x="123.3" y="61" transform="rotate(-90 123.3 61)">4.7uF±10%/10V</text>
<text x="140.6" y="60.5">R4</text>
<text x="160.3" y="61.5">TP1</text>
<text x="169.9" y="63.4">C33</text>
<text x="185.4" y="63.4">U2</text>
<text x="206.3" y="64.7" transform="rotate(-90 206.3 64.7)">UCLAMP3301H.TCT</text>
<text x="86.9" y="67.3">C30</text>
<text x="92.7" y="67.3">0.1uF/16V</text>
<text x="121.3" y="71.1">0R/DNI</text>
<text x="125.1" y="69.2">R5</text>
<text x="140.6" y="68.4">0R</text>
<text x="142.5" y="71.1">0R/DNI</text>
<text x="146.4" y="69.2">R3</text>
<text x="158.4" y="67.3">2TP</text>
<text x="168" y="67.3">10pF±0.5pF/50V</text>
<text x="220.1" y="71.1">header 12x1</text>
<text x="254.9" y="71.1">header 12x1</text>
<text x="183" y="76.2">Ant2P4GHz</text>
<text x="94.3" y="82.5" transform="rotate(-90 94.3 82.5)">C27</text>
<text x="109.8" y="81.7" transform="rotate(-90 109.8 81.7)">0.1uF/16V</text>
<text x="111.7" y="80.5" transform="rotate(-90 111.7 80.5)">C28</text>
<text x="220.1" y="80.8">J5</text>
<text x="20.5" y="88.5">C20</text>
<text x="96.3" y="87.5" transform="rotate(-90 96.3 87.5)">0.1uF/16V</text>
<text x="98.2" y="86.3" transform="rotate(-90 98.2 86.3)">C26</text>
<text x="117.5" y="88.1" transform="rotate(-90 117.5 88.1)">4.7uF±10%/10V</text>
<text x="15.2" y="93.3" transform="rotate(-90 15.2 93.3)">0.1uF/16V</text>
<text x="32.9" y="94.3">NL1000A0</text>
<text x="104" y="93.9" transform="rotate(-90 104 93.9)">4.7uF±10%/10V C29</text>
<text x="40.6" y="99.1">C15</text>
<text x="75.4" y="99.1">C16</text>
<text x="247.1" y="96.2">D2</text>
<text x="34.8" y="105.9">0.1uF/16V</text>
<text x="75.4" y="107">0.1uF/16V</text>
<text x="254.5" y="107.1" transform="rotate(-90 254.5 107.1)">UCLAMP3301H.TCT</text>
<text x="90.2" y="109">Y1</text>
<text x="110.1" y="117.4">C3</text>
<text x="75.4" y="123.2">C2</text>
<text x="90.4" y="120.1">22MHz ±10ppm</text>
<text x="117.5" y="123.2" transform="rotate(-90 117.5 123.2)">18pF±1%/50V</text>
<text x="220.1" y="121.3">header 15x1</text>
<text x="82.8" y="128.9" transform="rotate(-90 82.8 128.9)">18pF±1%/50V</text>
</g>
<g font-size="1.7">
<text x="88.9" y="23.6">VBAT</text>
<text x="23.8" y="47.6">VDD_IO</text>
<text x="46" y="45" transform="rotate(-90 46 45)">24</text>
<text x="47.9" y="45" transform="rotate(-90 47.9 45)">23</text>
<text x="49.8" y="45" transform="rotate(-90 49.8 45)">22</text>
<text x="51.8" y="45" transform="rotate(-90 51.8 45)">21</text>
<text x="53.7" y="45" transform="rotate(-90 53.7 45)">20</text>
<text x="55.6" y="45" transform="rotate(-90 55.6 45)">19</text>
<text x="57.5" y="45" transform="rotate(-90 57.5 45)">18</text>
<text x="59.5" y="45" transform="rotate(-90 59.5 45)">17</text>
<text x="61.4" y="45" transform="rotate(-90 61.4 45)">16</text>
<text x="63.3" y="45" transform="rotate(-90 63.3 45)">15</text>
<text x="65.3" y="45" transform="rotate(-90 65.3 45)">14</text>
<text x="67.2" y="45" transform="rotate(-90 67.2 45)">13</text>
<text x="125.5" y="42.9">VBAT</text>
<text x="200.6" y="45.6">VBAT</text>
<text x="227.3" y="42.1">1</text>
<text x="227.3" y="44">2</text>
<text x="227.3" y="45.9">3</text>
<text x="227.3" y="47.8">4</text>
<text x="244.4" y="44.9">VBAT</text>
<text x="262" y="42.1">1</text>
<text x="262" y="44">2</text>
<text x="262" y="45.9">3</text>
<text x="262" y="47.8">4</text>
<text x="202.3" y="50.8" transform="rotate(-90 202.3 50.8)">1</text>
<text x="227.3" y="49.8">5</text>
<text x="227.3" y="51.7">6</text>
<text x="227.3" y="53.6">7</text>
<text x="262" y="49.8">5</text>
<text x="262" y="51.7">6</text>
<text x="262" y="53.6">7</text>
<text x="29.6" y="55.6">25</text>
<text x="29.6" y="57.5">26</text>
<text x="29.6" y="59.4">27</text>
<text x="82.5" y="59.4">10</text>
<text x="82.5" y="57.5">11</text>
<text x="82.5" y="55.6">12</text>
<text x="227.3" y="55.6">8</text>
<text x="227.3" y="57.5">9</text>
<text x="227.3" y="59.4">10</text>
<text x="262" y="55.6">8</text>
<text x="262" y="57.5">9</text>
<text x="262" y="59.4">10</text>
<text x="29.6" y="61.4">28</text>
<text x="29.6" y="65.2">30</text>
<text x="29.6" y="63.3">29</text>
<text x="82.5" y="65.2">7</text>
<text x="82.5" y="63.3">8</text>
<text x="82.5" y="61.4">9</text>
<text x="94.7" y="60.3">VBAT</text>
<text x="156" y="63.3">1</text>
<text x="163.7" y="63.3">2</text>
<text x="183" y="63.3">1</text>
<text x="202.3" y="62.2" transform="rotate(-90 202.3 62.2)">2</text>
<text x="227.3" y="61.4">11</text>
<text x="227.3" y="63.3">12</text>
<text x="262" y="61.4">11</text>
<text x="262" y="63.3">12</text>
<text x="29.6" y="67.1">31</text>
<text x="29.6" y="69.1">32</text>
<text x="29.6" y="71">33</text>
<text x="82.5" y="71">4</text>
<text x="82.5" y="69.1">5</text>
<text x="82.5" y="67.1">6</text>
<text x="29.6" y="72.9">34</text>
<text x="29.6" y="76.8">36</text>
<text x="29.6" y="74.9">35</text>
<text x="82.5" y="76.8">1</text>
<text x="82.5" y="74.9">2</text>
<text x="82.5" y="72.9">3</text>
<text x="4.9" y="81.5">VDD_IO</text>
<text x="29.6" y="84.5">49</text>
<text x="227.3" y="86.4">1</text>
<text x="227.3" y="88.4">2</text>
<text x="248.9" y="88.1">VDD_IO</text>
<text x="47.9" y="96" transform="rotate(-90 47.9 96)">37</text>
<text x="49.8" y="96" transform="rotate(-90 49.8 96)">38</text>
<text x="51.8" y="96" transform="rotate(-90 51.8 96)">39</text>
<text x="53.7" y="96" transform="rotate(-90 53.7 96)">40</text>
<text x="55.6" y="96" transform="rotate(-90 55.6 96)">41</text>
<text x="57.5" y="96" transform="rotate(-90 57.5 96)">42</text>
<text x="59.5" y="96" transform="rotate(-90 59.5 96)">43</text>
<text x="61.4" y="96" transform="rotate(-90 61.4 96)">44</text>
<text x="63.3" y="96" transform="rotate(-90 63.3 96)">45</text>
<text x="65.3" y="96" transform="rotate(-90 65.3 96)">46</text>
<text x="67.2" y="96" transform="rotate(-90 67.2 96)">47</text>
<text x="69.1" y="96" transform="rotate(-90 69.1 96)">48</text>
<text x="227.3" y="90.3">3</text>
<text x="227.3" y="92.2">4</text>
<text x="227.3" y="94.2">5</text>
<text x="250.6" y="93.3" transform="rotate(-90 250.6 93.3)">1</text>
<text x="227.3" y="96.1">6</text>
<text x="227.3" y="98">7</text>
<text x="227.3" y="100">8</text>
<text x="227.3" y="101.9">9</text>
<text x="227.3" y="103.8">10</text>
<text x="227.3" y="105.7">11</text>
<text x="227.3" y="107.7">12</text>
<text x="250.6" y="104.6" transform="rotate(-90 250.6 104.6)">2</text>
<text x="86.5" y="111.5">4</text>
<text x="101.8" y="111.5">3</text>
<text x="227.3" y="109.6">13</text>
<text x="227.3" y="111.5">14</text>
<text x="227.3" y="113.5">15</text>
<text x="246.4" y="110.5">VDD_IO</text>
<text x="71.8" y="114.9" transform="rotate(-90 71.8 114.9)">VDD_IO</text>
<text x="86.5" y="115.4">1</text>
<text x="101.8" y="115.4">2</text>
<text x="222" y="173.4">Title</text>
<text x="222" y="179.2">Size</text>
<text x="229.8" y="179.2">Document Number</text>
<text x="229.8" y="175.3">OPL1000_A0_Module</text>
<text x="285.7" y="179.2">Rev</text>
<text x="222" y="185">Date:</text>
<text x="224" y="181.1">B</text>
<text x="229.8" y="181.1">&lt;Doc&gt;</text>
<text x="232.1" y="185">Friday, February 09, 2018</text>
<text x="260.6" y="185">Sheet</text>
<text x="270.3" y="185">2</text>
<text x="276.1" y="185">of</text>
<text x="281.9" y="185">2</text>
<text x="287.7" y="181.1">V1.0</text>
</g>
<g font-size="1.7" fill="#f00">
<text x="27.5" y="28.6">GPIO1</text>
<text x="27.5" y="26.7">GPIO0</text>
<text x="58.8" y="27.4" transform="rotate(90 58.8 27.4)">DCDC_IN</text>
<text x="27.5" y="32.5">GPIO3</text>
<text x="27.5" y="30.5">GPIO2</text>
<text x="91.2" y="36.3">XTAL32I</text>
<text x="91.2" y="38.2">XTAL32O</text>
<text x="272.6" y="44">GPIO22</text>
<text x="272.6" y="46">GPIO21</text>
<text x="272.6" y="47.9">GPIO20</text>
<text x="236" y="53.7">XTAL32I</text>
<text x="236" y="51.8">XTAL32O</text>
<text x="272.6" y="53.7">GPIO17</text>
<text x="272.6" y="49.8">GPIO19</text>
<text x="272.6" y="51.8">GPIO18</text>
<text x="10.1" y="55.6">GPIO4</text>
<text x="10.1" y="59.5">GPIO5</text>
<text x="89.2" y="57.1">RST_N</text>
<text x="89.2" y="55.6">EN</text>
<text x="236" y="55.6">EN</text>
<text x="236" y="57.1">RST_N</text>
<text x="272.6" y="59.5">GPIO14</text>
<text x="272.6" y="57.5">GPIO15</text>
<text x="272.6" y="55.6">GPIO16</text>
<text x="10.1" y="61.4">GPIO6</text>
<text x="10.1" y="63.3">GPIO23</text>
<text x="10.1" y="65.3">GPIO7</text>
<text x="236" y="61.4">GPIO0</text>
<text x="236" y="63.3">GPIO1</text>
<text x="272.6" y="63.3">GPIO12</text>
<text x="272.6" y="61.4">GPIO13</text>
<text x="10.1" y="67.2">GPIO8</text>
<text x="10.1" y="69.1">GPIO9</text>
<text x="10.1" y="71.1">GPIO10</text>
<text x="93.1" y="71.1">XTALO</text>
<text x="104.7" y="68.7">DCDC_IN</text>
<text x="10.1" y="73">GPIO11</text>
<text x="10.1" y="76.8">GPIO12</text>
<text x="93.1" y="73">XTALI</text>
<text x="237.9" y="88.4">GPIO2</text>
<text x="237.9" y="90.4">GPIO3</text>
<text x="237.9" y="92.3">GPIO4</text>
<text x="237.9" y="94.2">GPIO5</text>
<text x="237.9" y="96.1">GPIO6</text>
<text x="237.9" y="100">GPIO23</text>
<text x="237.9" y="101.9">GPIO7</text>
<text x="237.9" y="103.9">GPIO8</text>
<text x="237.9" y="105.8">GPIO9</text>
<text x="237.9" y="107.7">GPIO10</text>
<text x="61.5" y="113.5" transform="rotate(-90 61.5 113.5)">GPIO18</text>
<text x="63.4" y="113.5" transform="rotate(-90 63.4 113.5)">GPIO19</text>
<text x="65.3" y="113.5" transform="rotate(-90 65.3 113.5)">GPIO20</text>
<text x="67.2" y="113.5" transform="rotate(-90 67.2 113.5)">GPIO21</text>
<text x="69.2" y="113.5" transform="rotate(-90 69.2 113.5)">GPIO22</text>
<text x="108.5" y="111.6">XTALO</text>
<text x="237.9" y="113.5">GPIO11</text>
<text x="47.9" y="115.4" transform="rotate(-90 47.9 115.4)">GPIO13</text>
<text x="49.9" y="115.4" transform="rotate(-90 49.9 115.4)">GPIO14</text>
<text x="51.8" y="115.4" transform="rotate(-90 51.8 115.4)">GPIO15</text>
<text x="53.7" y="115.4" transform="rotate(-90 53.7 115.4)">GPIO16</text>
<text x="57.6" y="115.4" transform="rotate(-90 57.6 115.4)">GPIO17</text>
<text x="79.6" y="115.4">XTALI</text>
</g>
<g font-size="1.7" fill="#004080">
<text x="47.2" y="52.6" transform="rotate(-90 47.2 52.6)">GPIO3</text>
<text x="49.1" y="52.6" transform="rotate(-90 49.1 52.6)">GPIO2</text>
<text x="51.1" y="52.6" transform="rotate(-90 51.1 52.6)">GPIO1</text>
<text x="53" y="52.6" transform="rotate(-90 53 52.6)">GPIO0</text>
<text x="54.9" y="51.9" transform="rotate(-90 54.9 51.9)">VDD1</text>
<text x="64.6" y="51.8" transform="rotate(-90 64.6 51.8)">VBAT</text>
<text x="33.9" y="56.8">GPIO4</text>
<text x="33.9" y="58.7">VDDO1</text>
<text x="56.9" y="58.1" transform="rotate(-90 56.9 58.1)">SMPS_CORE</text>
<text x="58.8" y="55.5" transform="rotate(-90 58.8 55.5)">SMPS_RF</text>
<text x="60.7" y="57.1" transform="rotate(-90 60.7 57.1)">SMPS_IND2</text>
<text x="62.7" y="57.1" transform="rotate(-90 62.7 57.1)">SMPS_IND1</text>
<text x="66.5" y="54.1" transform="rotate(-90 66.5 54.1)">XTAL32I</text>
<text x="68.4" y="54.9" transform="rotate(-90 68.4 54.9)">XTAL32O</text>
<text x="72.5" y="56.8">PWR_ON</text>
<text x="74.4" y="58.7">RST_N</text>
<text x="33.9" y="60.7">GPIO5</text>
<text x="33.9" y="62.6">GPIO6</text>
<text x="33.9" y="64.5">GPIO23</text>
<text x="73.1" y="64.5">RF_OUT</text>
<text x="73.2" y="60.7">VDD_PA</text>
<text x="76.9" y="62.6">ePA</text>
<text x="33.9" y="66.5">GPIO7</text>
<text x="33.9" y="68.4">GPIO8</text>
<text x="33.9" y="70.3">GPIO9</text>
<text x="72.4" y="70.3">DCDC_IN</text>
<text x="73.2" y="68.4">VDD_RF</text>
<text x="77.8" y="66.5">RX</text>
<text x="33.9" y="72.3">GPIO10</text>
<text x="33.9" y="74.2">GPIO11</text>
<text x="33.9" y="76.1">VDDO2</text>
<text x="74.2" y="76.1">VDDQ1</text>
<text x="74.5" y="72.3">XTALO</text>
<text x="75.4" y="74.2">XTALI</text>
<text x="33.9" y="78">GPIO12</text>
<text x="74.2" y="78">VDDC1</text>
<text x="33.9" y="85.8">PAD_G</text>
<text x="49.1" y="91.7" transform="rotate(-90 49.1 91.7)">GPIO13</text>
<text x="51.1" y="91.7" transform="rotate(-90 51.1 91.7)">GPIO14</text>
<text x="53" y="91.7" transform="rotate(-90 53 91.7)">GPIO15</text>
<text x="54.9" y="91.7" transform="rotate(-90 54.9 91.7)">GPIO16</text>
<text x="56.9" y="91.7" transform="rotate(-90 56.9 91.7)">VDD2</text>
<text x="58.8" y="91.7" transform="rotate(-90 58.8 91.7)">GPIO17</text>
<text x="60.7" y="91.7" transform="rotate(-90 60.7 91.7)">VDDO3</text>
<text x="62.7" y="91.7" transform="rotate(-90 62.7 91.7)">GPIO18</text>
<text x="64.6" y="91.7" transform="rotate(-90 64.6 91.7)">GPIO19</text>
<text x="66.5" y="91.7" transform="rotate(-90 66.5 91.7)">GPIO20</text>
<text x="68.4" y="91.7" transform="rotate(-90 68.4 91.7)">GPIO21</text>
<text x="70.4" y="91.7" transform="rotate(-90 70.4 91.7)">GPIO22</text>
<text x="89.8" y="112.8">GND2 OUT</text>
<text x="89.8" y="116.6">IN</text>
<text x="94.6" y="116.6">GND1</text>
</g>
<g font-size="1.4">
<text x="30.9" y="1.4">5</text>
<text x="88.9" y="1.4">4</text>
<text x="146.8" y="1.4">3</text>
<text x="204.7" y="1.4">2</text>
<text x="262.6" y="1.4">1</text>
<text x=".5" y="26.1">D</text>
<text x="292.1" y="26.1">D</text>
<text x=".5" y="71.9">C</text>
<text x="292.1" y="71.9">C</text>
<text x=".5" y="117.8">B</text>
<text x="292.1" y="117.8">B</text>
<text x=".5" y="163.6">A</text>
<text x="292.1" y="163.6">A</text>
<text x="30.9" y="186.8">5</text>
<text x="88.9" y="186.8">4</text>
<text x="146.8" y="186.8">3</text>
<text x="204.7" y="186.8">2</text>
<text x="262.6" y="186.8">1</text>
</g>
</svg>
